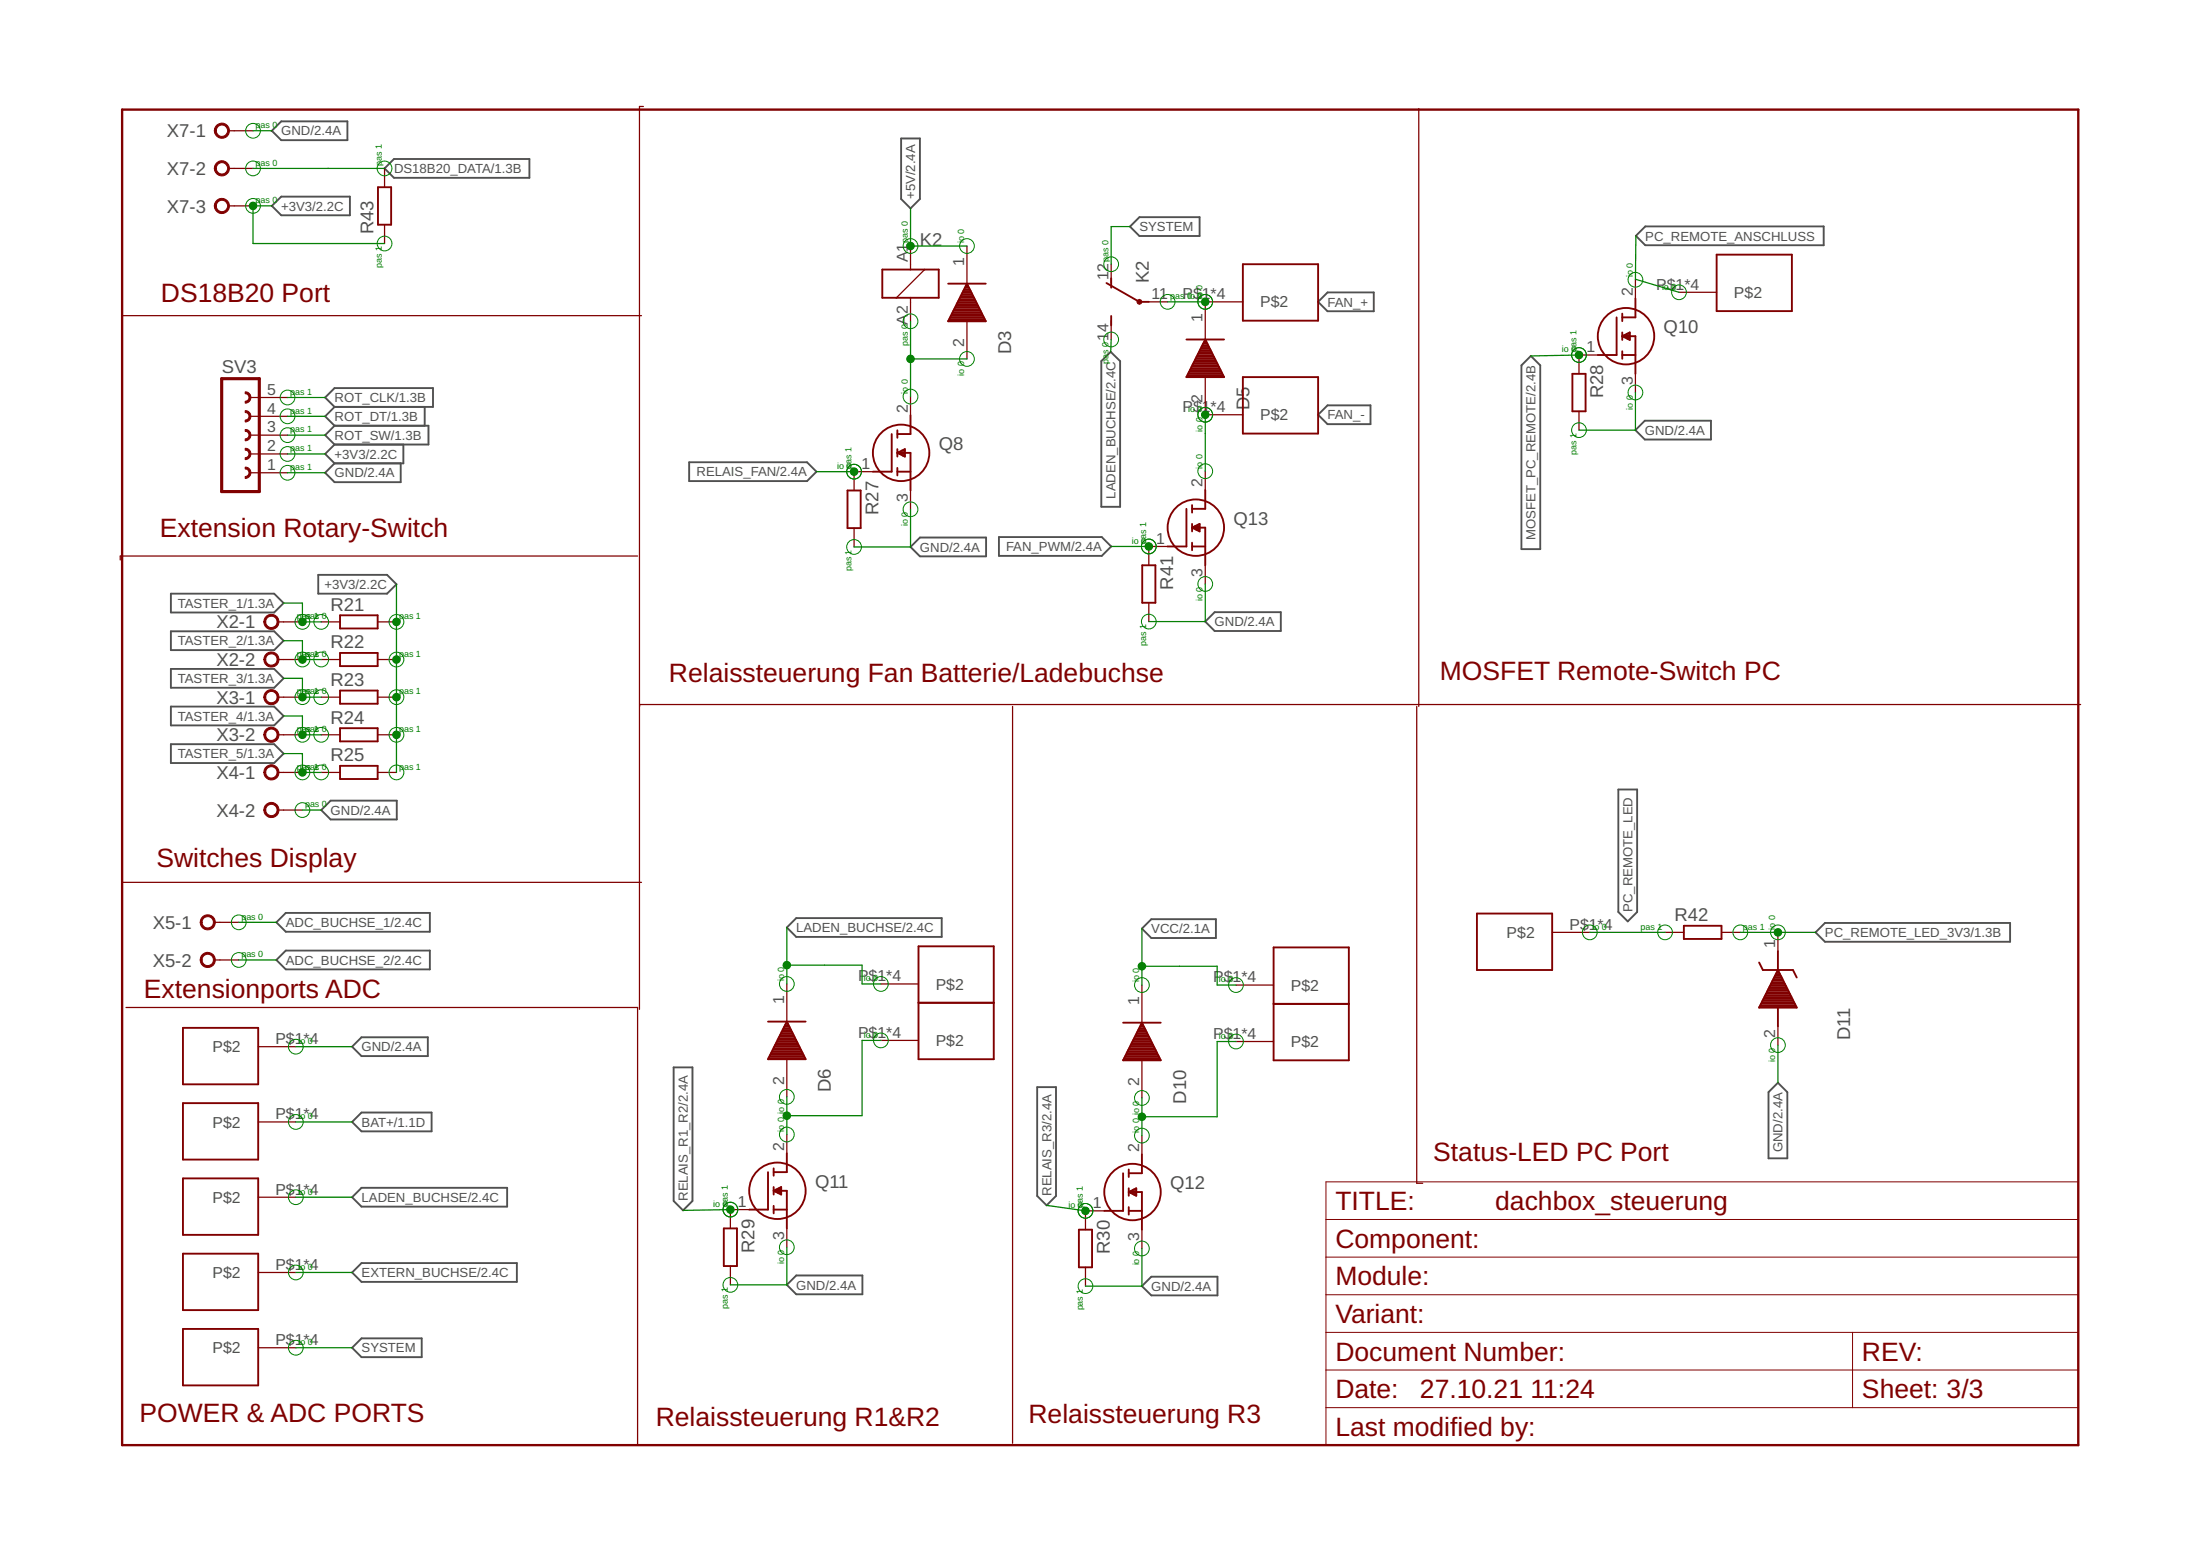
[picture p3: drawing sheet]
<svg xmlns="http://www.w3.org/2000/svg" width="297mm" height="210mm" viewBox="0 0 297 210" stroke-linecap="round" stroke-linejoin="round" font-family="sans-serif">
<g fill="none" stroke="#505050" stroke-width=".25">
<path d="M36.7 17.7l1.3-1.3h8.9v2.5h-8.9zM121.7 18.7h2.5v8.2l-1.3 1.2-1.2-1.2zM36.7 27.8l1.3-1.3h9.2v2.6h-9.2zM51.9 22.7l1.3-1.2h18.3v2.5h-18.3zM152.6 30.6l1.2-1.3h8.2v2.6h-8.2zM220.9 31.8l1.2-1.2h24.1v2.5h-24.1zM43.9 53.7l1.3-1.3h13.3v2.5h-13.3zM45.2 57.5h12.6v2.5h-12.6M45.2 57.5l-1.3 1.2 1.3 1.3M45.2 54.9l-1.3 1.3 1.3 1.3M57.3 54.9v2.6M148.7 48.7l1.3-1.2 1.2 1.2v19.7h-2.5z"/>
<path d="M178 40.7l1.2-1.2h6.3v2.5h-6.3zM178 56l1.2-1.3h5.8v2.6h-5.8zM206.7 48l1.3 1.3v24.8h-2.6v-24.8zM220.8 58.1l1.3-1.3h8.9v2.5h-8.9zM43 77.6h9.3l1.2 1.3-1.2 1.2h-9.3zM45.2 60l-1.3 1.3 1.3 1.2M45.2 62.5l-1.3 1.3 1.3 1.3h8.9v-2.6M54.5 60v2.5h-9.3M93 62.4h16l1.2 1.3-1.2 1.2h-16zM122.9 73.8l1.3-1.2h8.9v2.5h-8.9zM134.9 72.5h13.9l1.2 1.3-1.2 1.2h-13.9zM23.1 80.1h13.9l1.3 1.3-1.3 1.3h-13.9z"/>
<path d="M23.1 85.2h13.9l1.3 1.3-1.3 1.3h-13.9zM23.1 90.3h13.9l1.3 1.3-1.3 1.2h-13.9zM23.1 95.4h13.9l1.3 1.2-1.3 1.3h-13.9zM162.7 83.9l1.3-1.3h8.9v2.6h-8.9zM23.1 100.5h13.9l1.3 1.2-1.3 1.3h-13.9zM43.4 109.3l1.2-1.2h9v2.5h-9zM218.5 106.6h2.5v16.5l-1.2 1.3-1.3-1.3zM37.3 124.5l1.3-1.3h19.4v2.6h-19.4zM37.3 129.6l1.3-1.3h19.4v2.6h-19.4zM106.2 125.2l1.3-1.3h19.6v2.6h-19.6zM154.2 125.3l1.2-1.2h8.8v2.5h-8.8zM245.1 125.9l1.3-1.3h25v2.5h-25z"/>
<path d="M47.5 141.3l1.3-1.3h9v2.6h-9zM47.5 151.4l1.3-1.2h9.5v2.5h-9.5zM91 144.1h2.5v18l-1.3 1.3-1.2-1.3zM140 146.7h2.6v14.7l-1.3 1.3-1.3-1.3zM240.1 146.2l1.2 1.2v9h-2.5v-9zM47.5 161.6l1.3-1.3h19.7v2.6h-19.7zM47.5 171.8l1.3-1.3h21v2.5h-21zM106.2 173.4l1.3-1.2h8.9v2.5h-8.9zM154.2 173.6l1.2-1.3h9v2.6h-9zM47.5 181.9l1.3-1.2h8.1v2.5h-8.1z"/>
</g>
<g fill="none" stroke="#800000" stroke-width=".17">
<path d="M30.9 17.7h3.3M86.9 14.4h-.6v121.8M191.6 14.6v80.8M30.9 22.7h3.3M30.9 27.8h3.3M51.9 22.7v2.6M51.9 30.3v2.6M122.9 33.2v3.2M124.8 36.4l-3.8 3.8M130.6 33.2v5.1M150 35.7v2.5M220.8 37.8v2.5"/>
<path d="M226.7 39.5h5.1M16.5 42.6h70.1M33.7 58.7h5.1M33.7 56.2h5.1M33.7 53.7h5.1M122.9 40.2v3.2M122.9 53.5v2.5M130.6 43.4v5.1M150 43.3v2.5M155.1 40.7h2.5M162.7 50.9v5.1h5.1M167.8 40.7h-5.1v5.1"/>
<path d="M213.2 55.5v2.6M215.7 47.9h-2.5v2.6M220.8 50.5v2.5M33.7 63.8h5.1M33.7 61.3h5.1M86.1 75.1h-69.9v.5M115.3 71.3v2.5M117.9 63.7h-2.6v2.5M122.9 66.2v2.5M157.6 73.8h-2.5v2.5M162.7 63.6v2.5M162.7 76.3v2.5"/>
<path d="M37.5 83.9h3.3M37.5 89h3.3M37.5 94.1h3.3M37.5 99.2h3.3M43.4 83.9h2.5M43.4 89h2.5M43.4 94.1h2.5M43.4 99.2h2.5M51 83.9h2.5M51 89h2.5M51 94.1h2.5M51 99.2h2.5"/>
<path d="M86.4 95.1h194.5M136.7 95.4v99.4M155.1 81.4v2.5M191.3 95.4v64.3h.8M16.5 119.1h70.1M37.5 104.3h3.3M37.5 109.3h3.3M43.4 104.3h2.5M51 104.3h2.5M17 136h69.1v59.1M28.9 124.5h3.3M28.9 129.6h3.3"/>
<path d="M106.2 132.8v5.1M118.9 132.8h5.1M154.2 133v5M166.9 133h5.1M209.6 125.9h5.1M224.8 125.9h2.6M232.4 125.9h2.6M240.1 125.9v2.5M240.1 138.5v2.6M34.9 141.3h5M34.9 151.4h5M106.2 143v5.1"/>
<path d="M106.2 153.1v2.6M118.9 140.4h5.1M154.2 143.1v5.1M154.2 153.3v2.5M166.9 140.6h5.1M34.9 161.6h5M34.9 171.8h5M98.6 170.9v2.5M101.2 163.3h-2.6v2.5M106.2 165.8v2.6M146.6 171.1v2.5M149.1 163.4h-2.5v2.6"/>
<path d="M154.2 166v2.5M34.9 181.9h5"/>
</g>
<g fill="#800000" stroke="#800000" stroke-width=".14">
<path d="M36 83.1a1.03 1.03 0 0 1 1.6 .4 1.03 1.03 0 0 1-.7 1.4 1.03 1.03 0 0 1-1.3-1h.3a.77 .77 0 0 1 1.1-.6 .77 .77 0 0 1 .1 1.3 .77 .77 0 0 1-1.2-.4v-.3h-.3l.2-.5z" fill-rule="evenodd"/>
<path d="M36 88.2a1.03 1.03 0 0 1 1.6 .4 1.03 1.03 0 0 1-.7 1.4 1.03 1.03 0 0 1-1.3-1h.3a.77 .77 0 0 1 1.1-.6 .77 .77 0 0 1 .1 1.3 .77 .77 0 0 1-1.2-.4v-.3h-.3l.2-.5z" fill-rule="evenodd"/>
<path d="M36 93.3a1.03 1.03 0 0 1 1.6 .3 1.03 1.03 0 0 1-.7 1.5 1.03 1.03 0 0 1-1.3-1h.3a.77 .77 0 0 1 1.1-.6 .77 .77 0 0 1 .1 1.3 .77 .77 0 0 1-1.2-.5v-.2h-.3l.2-.6z" fill-rule="evenodd"/>
<path d="M35.8 98.6a1.02 1.02 0 0 1 1.7-.1 1.02 1.02 0 0 1-.5 1.6 1.02 1.02 0 0 1-1.4-.9h.3a.77 .77 0 0 1 1.1-.7 .77 .77 0 0 1 .1 1.3 .77 .77 0 0 1-1.2-.4v-.2h-.3z" fill-rule="evenodd"/>
<path d="M35.8 103.7a1.02 1.02 0 0 1 1.7-.1 1.02 1.02 0 0 1-.5 1.6 1.02 1.02 0 0 1-1.4-.9h.3a.77 .77 0 0 1 1.1-.7 .77 .77 0 0 1 .1 1.3 .77 .77 0 0 1-1.2-.4v-.2h-.3z" fill-rule="evenodd"/>
<path d="M35.8 108.8a1.02 1.02 0 0 1 1.7-.1 1.02 1.02 0 0 1-.5 1.6 1.02 1.02 0 0 1-1.4-1h.3a.77 .77 0 0 1 1.1-.6 .77 .77 0 0 1 .1 1.3 .77 .77 0 0 1-1.2-.4v-.3h-.3z" fill-rule="evenodd"/>
<path d="M27.4 123.7a1.03 1.03 0 0 1 1.6 .3 1.03 1.03 0 0 1-.7 1.5 1.03 1.03 0 0 1-1.3-1h.3a.77 .77 0 0 1 1.1-.6 .77 .77 0 0 1 .1 1.3 .77 .77 0 0 1-1.2-.5v-.2h-.3l.2-.6z" fill-rule="evenodd"/>
<path d="M27.2 129a1.02 1.02 0 0 1 1.7-.1 1.02 1.02 0 0 1-.5 1.6 1.02 1.02 0 0 1-1.4-.9h.3a.77 .77 0 0 1 1.1-.7 .77 .77 0 0 1 .1 1.3 .77 .77 0 0 1-1.2-.4v-.2h-.3z" fill-rule="evenodd"/>
<path d="M29.3 16.8a1.03 1.03 0 0 1 1.6 .4 1.03 1.03 0 0 1-.7 1.4 1.03 1.03 0 0 1-1.3-.9h.3a.78 .78 0 0 1 1-.8 .78 .78 0 0 1 .3 1.3 .78 .78 0 0 1-1.3-.3v-.2h-.3l.1-.4z" fill-rule="evenodd"/>
<path d="M29.3 21.9a1.03 1.03 0 0 1 1.6 .4 1.03 1.03 0 0 1-.7 1.4 1.03 1.03 0 0 1-1.3-1h.3a.78 .78 0 0 1 1-.7 .78 .78 0 0 1 .3 1.2 .78 .78 0 0 1-1.3-.3v-.2h-.3l.1-.3z" fill-rule="evenodd"/>
<path d="M29.3 27a1.03 1.03 0 0 1 1.6 .4 1.03 1.03 0 0 1-.7 1.4 1.03 1.03 0 0 1-1.3-1h.3a.78 .78 0 0 1 1.1-.7 .78 .78 0 0 1 .2 1.2 .78 .78 0 0 1-1.3-.3v-.2h-.3l.1-.3z" fill-rule="evenodd"/>
<path d="M33.1 58a.76 .76 0 0 1 .8 .7 .76 .76 0 0 1-.8 .8v-.3a.51 .51 0 0 0 .5-.5 .51 .51 0 0 0-.5-.5z" fill-rule="evenodd"/>
<path d="M33.1 60.5a.76 .76 0 0 1 .8 .8 .76 .76 0 0 1-.8 .7v-.2a.51 .51 0 0 0 .5-.5 .51 .51 0 0 0-.5-.5z" fill-rule="evenodd"/>
<path d="M33.1 63.1a.76 .76 0 0 1 .8 .7 .76 .76 0 0 1-.8 .8v-.3a.51 .51 0 0 0 .5-.5 .51 .51 0 0 0-.5-.5z" fill-rule="evenodd"/>
<path d="M33.1 52.9a.76 .76 0 0 1 .8 .8 .76 .76 0 0 1-.8 .7v-.2a.51 .51 0 0 0 .5-.5 .51 .51 0 0 0-.5-.6z" fill-rule="evenodd"/>
<path d="M33.1 55.4a.76 .76 0 0 1 .8 .8 .76 .76 0 0 1-.8 .8v-.3a.51 .51 0 0 0 .5-.5 .51 .51 0 0 0-.5-.5z" fill-rule="evenodd"/>
<circle cx="153.8" cy="40.7" r=".33"/>
</g>
<g fill="none" stroke="#800000" stroke-width=".25">
<path d="M51 25.3h1.8v5h-1.8zM119.1 36.4h7.6v3.8h-7.6zM128 38.3h5.1M129.7 40h1.7M129.8 39.7h1.5M129.9 39.5h1.3M130 39.3h1.1M130.2 39.1h.7M130.3 38.8h.5M130.4 38.6h.3M130.5 38.4h.1M130.6 38.3l2.5 5.1h-5.1z"/>
<path d="M149.4 38.2l4.4 2.5h1.3M150 37.6v1.2M167.8 35.7h10.2v7.6h-10.2zM231.8 34.4h10.1v7.6h-10.1zM120.4 58.6v5.1h-2.5M121.2 58.1v1M122.9 56v2.6h-1.7M128.1 43.3h5M128.2 43.1h4.7M128.3 42.8h4.5M128.4 42.6h4.3M128.5 42.4h4.1"/>
<path d="M128.6 42.2h3.9M128.7 42h3.7M128.8 41.7h3.5M128.9 41.5h3.3M129.1 41.3h3M129.2 41.1h2.8M129.3 40.9h2.5M129.4 40.6h2.3M129.5 40.4h2.1M129.6 40.2h1.9M150 42.7v1.2M160.2 45.8h5.1"/>
<path d="M160.2 50.8h5M160.3 50.6h4.8M160.4 50.4h4.6M160.5 50.2h4.4M160.7 50h4.1M160.8 49.7h3.9M160.9 49.5h3.7M161 49.3h3.5M161.1 49.1h3.3M161.2 48.9h3M161.3 48.6h2.8M161.4 48.4h2.6"/>
<path d="M161.5 48.2h2.4M161.7 48h2.1M161.8 47.7h1.9M161.9 47.5h1.7M162 47.3h1.5M162.1 47.1h1.2M162.2 46.8h1M162.3 46.6h.8M162.4 46.4h.6M162.6 46.2h.3M162.7 46h.1M162.7 45.8l2.6 5.1h-5.1z"/>
<path d="M167.8 50.9h10.2v7.6h-10.2zM212.3 50.5h1.8v5h-1.8zM218.3 42.8v5.1h-2.6M219 45.4h1.8v5.1M219 47.9h1.8M219 42.3v1M219 44.9v1M219 47.4v1M219 45.4l1-.5v1zM219.2 45.3h.8M219.3 45.5h.7M219.6 45.1h.4"/>
<path d="M219.8 45.7h.2M220.8 40.3v2.5h-1.8M114.4 66.2h1.8v5.1h-1.8zM121.2 61.1h1.7v5.1M121.2 63.7h1.7M121.2 60.6v1M121.2 63.2v1M121.2 61.1l1-.5v1zM121.3 61.1h.9M121.5 61.3h.7M121.8 60.8h.4M121.9 61.5h.3"/>
<path d="M154.2 76.3h1.8v5.1h-1.8zM160.2 68.7v5.1h-2.6M161 71.2h1.7v5.1M161 73.8h1.7M161 68.2v1M161 70.7v1M161 73.3v1M161 71.2l1-.5v1zM161.1 71.3h.9M161.3 71.1h.7M161.5 71.5h.5M161.7 70.8h.3"/>
<path d="M162.7 66.1v2.6h-1.7M45.9 83.1h5.1v1.7h-5.1zM45.9 88.1h5.1v1.8h-5.1zM45.9 93.2h5.1v1.8h-5.1zM45.9 98.3h5.1v1.8h-5.1zM45.9 103.4h5.1v1.8h-5.1zM24.7 138.7h10.2v7.7h-10.2zM103.7 137.9h5.1M105.2 139.9h2.1M105.3 139.7h1.8M105.4 139.5h1.6M105.5 139.3h1.4"/>
<path d="M105.7 139h1.1M105.8 138.8h.9M105.9 138.6h.7M106 138.4h.5M106.1 138.2h.3M106.2 137.9h.1M106.2 137.9l2.6 5.1h-5.1zM124 135.4h10.2M124 127.7h10.2v15.3h-10.2zM151.6 138h5.1M153.2 139.9h1.9M153.4 139.7h1.6"/>
<path d="M153.5 139.5h1.4M153.6 139.3h1.2M153.7 139h1M153.8 138.8h.8M153.9 138.6h.6M154 138.4h.3M154.1 138.2h.1M154.2 138l2.5 5.1h-5.1zM172 135.5h10.1M172 127.9h10.1v15.2h-10.1zM199.4 123.3h10.2v7.6h-10.2zM227.4 125h5v1.7h-5z"/>
<path d="M237.5 129.9l.5 1h4.1l.5 1.1M237.5 135.9h5M237.7 135.7h4.7M237.8 135.5h4.5M237.9 135.3h4.3M238 135h4.1M238.1 134.8h3.9M238.2 134.6h3.7M238.3 134.4h3.5M238.4 134.2h3.3M238.5 133.9h3.1M238.7 133.7h2.7"/>
<path d="M238.8 133.5h2.5M238.9 133.3h2.3M239 133.1h2.1M239.1 132.8h1.9M239.2 132.6h1.7M239.3 132.4h1.5M239.4 132.2h1.3M239.5 131.9h1.1M239.6 131.7h.8M239.8 131.5h.5M239.9 131.3h.3M240 131h.1"/>
<path d="M240.1 128.4v2.5M240.1 136v2.5M240.1 130.9l2.5 5.1h-5.1zM24.7 148.9h10.2v7.6h-10.2zM24.7 159.1h10.2v7.6h-10.2zM103.7 158.2v5.1h-2.5M103.8 142.8h4.9M103.9 142.6h4.7M104 142.4h4.5M104.1 142.2h4.3M104.2 141.9h4M104.3 141.7h3.8"/>
<path d="M104.4 141.5h3.6M104.5 157.7v1M104.5 141.3h3.4M104.6 141.1h3.2M104.8 140.8h2.9M104.9 140.6h2.7M105 140.4h2.5M105.1 140.2h2.3M106.2 155.7v2.5h-1.7M151.6 158.4v5h-2.5M151.7 143h5M151.8 142.8h4.8"/>
<path d="M151.9 142.6h4.6M152 142.4h4.3M152.1 142.2h4.1M152.2 141.9h3.9M152.3 141.7h3.7M152.4 157.9v1M152.5 141.5h3.4M152.6 141.3h3.2M152.7 141.1h3M152.8 140.8h2.8M152.9 140.6h2.5M153 140.4h2.3"/>
<path d="M153.1 140.2h2.1M154.2 155.8v2.6h-1.8M24.7 169.2h10.2v7.6h-10.2zM24.7 179.4h10.2v7.6h-10.2zM97.7 165.8h1.8v5.1h-1.8zM104.5 160.7h1.7v5.1M104.5 163.3h1.7M104.5 160.2v1M104.5 162.8v1M104.5 160.7l1-.5v1zM104.6 160.8h.9M104.8 160.6h.7"/>
<path d="M105.1 161h.4M105.2 160.4h.3M145.7 166h1.7v5.1h-1.7zM152.4 160.9h1.8v5.1M152.4 163.4h1.8M152.4 160.4v1M152.4 162.9v1.1M152.4 160.9l1-.5v1zM152.5 160.8h.9M152.7 161h.7M153 160.6h.4M153.1 161.3h.3"/>
<circle cx="219.5" cy="45.4" r="3.8"/>
<circle cx="121.7" cy="61.1" r="3.8"/>
<circle cx="161.5" cy="71.2" r="3.8"/>
<circle cx="105" cy="160.7" r="3.8"/>
<circle cx="152.9" cy="160.9" r="3.8"/>
</g>
<path d="M29.9 51.1h5.1v15.3h-5.1z" fill="none" stroke="#800000" stroke-width=".42"/>
<path d="M16.5 14.8h264.1v180.3h-264.1z" fill="none" stroke="#800000" stroke-width=".32"/>
<path d="M179 159.5h101.6v35.6h-101.6zM179 174.8h101.6M179 179.9h101.6M179 169.7h101.6M179 164.6h101.6M250.1 179.9v10.1M179 184.9h101.6M179 190h101.6" fill="none" stroke="#800000" stroke-width=".14"/>
<g fill="none" stroke="#008000" stroke-width=".14">
<circle cx="34.2" cy="17.7" r=".99"/>
<circle cx="34.2" cy="27.8" r=".99"/>
<circle cx="34.2" cy="22.7" r=".99"/>
<circle cx="51.9" cy="22.7" r=".99"/>
<circle cx="51.9" cy="32.9" r=".99"/>
<circle cx="122.9" cy="33.2" r=".99"/>
<circle cx="130.6" cy="33.2" r=".99"/>
<circle cx="150" cy="35.7" r=".99"/>
<circle cx="220.8" cy="37.8" r=".99"/>
<circle cx="226.7" cy="39.5" r=".99"/>
<circle cx="38.8" cy="53.7" r=".99"/>
<circle cx="38.8" cy="58.7" r=".99"/>
<circle cx="38.8" cy="56.2" r=".99"/>
<circle cx="122.9" cy="43.4" r=".99"/>
<circle cx="122.9" cy="53.5" r=".99"/>
<circle cx="130.6" cy="48.5" r=".99"/>
<circle cx="150" cy="45.8" r=".99"/>
<circle cx="157.6" cy="40.7" r=".99"/>
<circle cx="162.7" cy="40.7" r=".99"/>
<circle cx="162.7" cy="56" r=".99"/>
<circle cx="213.2" cy="47.9" r=".99"/>
<circle cx="213.2" cy="58.1" r=".99"/>
<circle cx="220.8" cy="53" r=".99"/>
<circle cx="38.8" cy="63.8" r=".99"/>
<circle cx="38.8" cy="61.3" r=".99"/>
<circle cx="115.3" cy="73.8" r=".99"/>
<circle cx="115.3" cy="63.7" r=".99"/>
<circle cx="122.9" cy="68.7" r=".99"/>
<circle cx="155.1" cy="73.8" r=".99"/>
<circle cx="162.7" cy="63.6" r=".99"/>
<circle cx="162.7" cy="78.8" r=".99"/>
<circle cx="40.8" cy="89" r=".99"/>
<circle cx="40.8" cy="99.2" r=".99"/>
<circle cx="40.8" cy="94.1" r=".99"/>
<circle cx="40.8" cy="83.9" r=".99"/>
<circle cx="43.4" cy="89" r=".99"/>
<circle cx="43.4" cy="99.2" r=".99"/>
<circle cx="43.4" cy="94.1" r=".99"/>
<circle cx="43.4" cy="83.9" r=".99"/>
<circle cx="53.5" cy="89" r=".99"/>
<circle cx="53.5" cy="99.2" r=".99"/>
<circle cx="53.5" cy="94.1" r=".99"/>
<circle cx="53.5" cy="83.9" r=".99"/>
<circle cx="155.1" cy="83.9" r=".99"/>
<circle cx="40.8" cy="109.3" r=".99"/>
<circle cx="40.8" cy="104.3" r=".99"/>
<circle cx="43.4" cy="104.3" r=".99"/>
<circle cx="53.5" cy="104.3" r=".99"/>
<circle cx="32.2" cy="129.6" r=".99"/>
<circle cx="32.2" cy="124.5" r=".99"/>
<circle cx="106.2" cy="132.8" r=".99"/>
<circle cx="118.9" cy="132.8" r=".99"/>
<circle cx="154.2" cy="133" r=".99"/>
<circle cx="166.9" cy="133" r=".99"/>
<circle cx="214.7" cy="125.9" r=".99"/>
<circle cx="224.8" cy="125.9" r=".99"/>
<circle cx="235" cy="125.9" r=".99"/>
<circle cx="240.1" cy="125.9" r=".99"/>
<circle cx="39.9" cy="151.4" r=".99"/>
<circle cx="39.9" cy="141.3" r=".99"/>
<circle cx="106.2" cy="153.1" r=".99"/>
<circle cx="106.2" cy="148.1" r=".99"/>
<circle cx="118.9" cy="140.4" r=".99"/>
<circle cx="154.2" cy="153.3" r=".99"/>
<circle cx="154.2" cy="148.2" r=".99"/>
<circle cx="166.9" cy="140.6" r=".99"/>
<circle cx="240.1" cy="141.1" r=".99"/>
<circle cx="39.9" cy="161.6" r=".99"/>
<circle cx="39.9" cy="171.8" r=".99"/>
<circle cx="98.6" cy="163.3" r=".99"/>
<circle cx="98.6" cy="173.4" r=".99"/>
<circle cx="106.2" cy="168.4" r=".99"/>
<circle cx="146.6" cy="163.4" r=".99"/>
<circle cx="146.6" cy="173.6" r=".99"/>
<circle cx="154.2" cy="168.5" r=".99"/>
<circle cx="39.9" cy="181.9" r=".99"/>
</g>
<g fill="none" stroke="#008000" stroke-width=".17">
<path d="M34.2 17.7h2.5M34.2 22.7h17.7M36.7 27.8h-2.5v5.1h17.7M122.9 28.1v5.1h7.7M152.6 30.6h-2.6v5.1M220.8 37.7l5.9 1.8M220.9 31.8l-.1 6M38.8 58.7h5.1M38.8 56.2h5.1M38.8 53.7h5.1M122.9 43.4v10.1M122.9 48.5h7.7"/>
<path d="M150 45.8v1.7M157.6 40.7h5.1M162.7 56v7.6M213.2 47.9l-6.5 .1M220.8 53v5.1h-7.6M38.8 61.3h5.1M38.8 63.8h5.1M53.5 78.9v25.4M110.2 63.7h5.1M122.9 68.7v5.1h-7.6M150 73.8h5.1M162.7 78.8v5.1h-7.6"/>
<path d="M38.3 81.4h2.5v2.5h2.6M38.3 86.5h2.5v2.5h2.6M38.3 91.6h2.5v2.5h2.6M38.3 96.6h2.5v2.6h2.6M38.3 101.7h2.5v2.6h2.6M40.8 109.3h2.6M32.2 124.5h5.1M32.2 129.6h5.1M106.2 125.2v7.6M106.2 130.3h10.2v2.5h2.5M154.2 125.3v7.7M154.2 130.4h10.1v2.6h2.6"/>
<path d="M214.7 125.9h10.1M235 125.9h10.1M39.9 141.3h7.6M39.9 151.4h7.6M106.2 148.1v5M118.9 140.4h-2.5v10.2h-10.2M154.2 148.2v5.1M166.9 140.6h-2.6v10.1h-10.1M240.1 141.1v5.1M39.9 161.6h7.6M39.9 171.8h7.6M98.6 163.3l-6.4 .1"/>
<path d="M106.2 168.4v5h-7.6M141.3 162.7l5.3 .7M154.2 168.5v5.1h-7.6M39.9 181.9h7.6"/>
</g>
<g fill="#008000" stroke="#008000" stroke-width=".14">
<circle cx="53.5" cy="99.2" r=".51"/>
<circle cx="53.5" cy="94.1" r=".51"/>
<circle cx="53.5" cy="89" r=".51"/>
<circle cx="53.5" cy="83.9" r=".51"/>
<circle cx="34.2" cy="27.8" r=".51"/>
<circle cx="40.8" cy="83.9" r=".51"/>
<circle cx="40.8" cy="89" r=".51"/>
<circle cx="40.8" cy="94.1" r=".51"/>
<circle cx="40.8" cy="99.2" r=".51"/>
<circle cx="40.8" cy="104.3" r=".51"/>
<circle cx="122.9" cy="33.2" r=".51"/>
<circle cx="115.3" cy="63.7" r=".51"/>
<circle cx="122.9" cy="48.5" r=".51"/>
<circle cx="213.2" cy="47.9" r=".51"/>
<circle cx="106.2" cy="130.3" r=".51"/>
<circle cx="106.2" cy="150.6" r=".51"/>
<circle cx="154.2" cy="150.7" r=".51"/>
<circle cx="146.6" cy="163.4" r=".51"/>
<circle cx="162.7" cy="40.7" r=".51"/>
<circle cx="162.7" cy="56" r=".51"/>
<circle cx="155.1" cy="73.8" r=".51"/>
<circle cx="98.6" cy="163.3" r=".51"/>
<circle cx="240.1" cy="125.9" r=".51"/>
<circle cx="154.2" cy="130.4" r=".51"/>
</g>
<g font-size="3.6" fill="#800000">
<text x="21.7" y="40.7">DS18B20 Port</text>
<text x="21.6" y="72.5">Extension Rotary-Switch</text>
<text x="90.3" y="92.1">Relaissteuerung Fan Batterie/Ladebuchse</text>
<text x="194.4" y="91.8">MOSFET Remote-Switch PC</text>
<text x="21.1" y="117">Switches Display</text>
<text x="19.4" y="134.7">Extensionports ADC</text>
<text x="193.5" y="156.7">Status-LED PC Port</text>
<text x="180.3" y="163.3">TITLE:</text>
<text x="201.9" y="163.3">dachbox_steuerung</text>
<text x="180.3" y="168.4">Component:</text>
<text x="180.3" y="173.5">Module:</text>
<text x="180.3" y="178.6">Variant:</text>
<text x="180.3" y="183.7">Document Number:</text>
<text x="251.4" y="183.7">REV:</text>
<text x="18.8" y="191.9">POWER &amp; ADC PORTS</text>
<text x="180.3" y="188.7">Date:</text>
<text x="191.7" y="188.7">27.10.21</text>
<text x="206.6" y="188.7">11:24</text>
<text x="251.4" y="188.7">Sheet: 3/3</text>
<text x="88.5" y="192.5">Relaissteuerung R1&amp;R2</text>
<text x="138.9" y="192">Relaissteuerung R3</text>
<text x="180.3" y="193.8">Last modified by:</text>
</g>
<g font-size="2.5" fill="#505050">
<text x="22.5" y="18.5">X7-1</text>
<text x="22.5" y="23.6">X7-2</text>
<text x="22.5" y="28.7">X7-3</text>
<text x="50.4" y="31.6" transform="rotate(-90 50.4 31.6)">R43</text>
<text x="124.2" y="33.2">K2</text>
<text x="155.1" y="38.2" transform="rotate(-90 155.1 38.2)">K2</text>
<text x="136.5" y="47.8" transform="rotate(-90 136.5 47.8)">D3</text>
<text x="224.6" y="45">Q10</text>
<text x="29.9" y="50.4">SV3</text>
<text x="216.5" y="53.8" transform="rotate(-90 216.5 53.8)">R28</text>
<text x="168.7" y="55.4" transform="rotate(-90 168.7 55.4)">D5</text>
<text x="126.7" y="60.8">Q8</text>
<text x="118.6" y="69.5" transform="rotate(-90 118.6 69.5)">R27</text>
<text x="166.5" y="70.8">Q13</text>
<text x="44.6" y="82.4">R21</text>
<text x="158.4" y="79.6" transform="rotate(-90 158.4 79.6)">R41</text>
<text x="29.2" y="84.8">X2-1</text>
<text x="29.2" y="89.9">X2-2</text>
<text x="44.6" y="87.5">R22</text>
<text x="29.2" y="95">X3-1</text>
<text x="44.6" y="92.6">R23</text>
<text x="29.2" y="100.1">X3-2</text>
<text x="44.6" y="97.7">R24</text>
<text x="29.2" y="105.1">X4-1</text>
<text x="44.6" y="102.8">R25</text>
<text x="29.2" y="110.2">X4-2</text>
<text x="20.6" y="125.4">X5-1</text>
<text x="226.1" y="124.4">R42</text>
<text x="20.6" y="130.5">X5-2</text>
<text x="249.8" y="140.4" transform="rotate(-90 249.8 140.4)">D11</text>
<text x="112.2" y="147.4" transform="rotate(-90 112.2 147.4)">D6</text>
<text x="160.1" y="149" transform="rotate(-90 160.1 149)">D10</text>
<text x="110" y="160.4">Q11</text>
<text x="158" y="160.5">Q12</text>
<text x="101.9" y="169.1" transform="rotate(-90 101.9 169.1)">R29</text>
<text x="149.8" y="169.3" transform="rotate(-90 149.8 169.3)">R30</text>
</g>
<g font-size="2.1" fill="#505050">
<text x="122.6" y="35.4" transform="rotate(-90 122.6 35.4)">A1</text>
<text x="130.2" y="35.9" transform="rotate(-90 130.2 35.9)">1</text>
<text x="149.7" y="37.9" transform="rotate(-90 149.7 37.9)">12</text>
<text x="155.5" y="40.4">11</text>
<text x="159.7" y="40.4">P$1*4</text>
<text x="170.1" y="41.5">P$2</text>
<text x="220.5" y="39.9" transform="rotate(-90 220.5 39.9)">2</text>
<text x="223.6" y="39.1">P$1*4</text>
<text x="234.1" y="40.2">P$2</text>
<text x="122.6" y="43.8" transform="rotate(-90 122.6 43.8)">A2</text>
<text x="130.2" y="46.9" transform="rotate(-90 130.2 46.9)">2</text>
<text x="149.7" y="46" transform="rotate(-90 149.7 46)">14</text>
<text x="162.4" y="43.5" transform="rotate(-90 162.4 43.5)">1</text>
<text x="214.2" y="47.6">1</text>
<text x="36.1" y="53.3">5</text>
<text x="220.5" y="52" transform="rotate(-90 220.5 52)">3</text>
<text x="36.1" y="58.4">3</text>
<text x="36.1" y="55.8">4</text>
<text x="122.6" y="55.7" transform="rotate(-90 122.6 55.7)">2</text>
<text x="159.7" y="55.6">P$1*4</text>
<text x="162.4" y="54.4" transform="rotate(-90 162.4 54.4)">2</text>
<text x="170.1" y="56.7">P$2</text>
<text x="36.1" y="63.5">1</text>
<text x="36.1" y="60.9">2</text>
<text x="116.3" y="63.3">1</text>
<text x="162.4" y="65.8" transform="rotate(-90 162.4 65.8)">2</text>
<text x="122.6" y="67.8" transform="rotate(-90 122.6 67.8)">3</text>
<text x="156.1" y="73.4">1</text>
<text x="162.4" y="77.8" transform="rotate(-90 162.4 77.8)">3</text>
<text x="211.9" y="125.5">P$1*4</text>
<text x="203.4" y="126.6">P$2</text>
<text x="239.7" y="128" transform="rotate(-90 239.7 128)">1</text>
<text x="105.9" y="135.6" transform="rotate(-90 105.9 135.6)">1</text>
<text x="115.9" y="132.5">P$1*4</text>
<text x="126.3" y="133.6">P$2</text>
<text x="153.8" y="135.7" transform="rotate(-90 153.8 135.7)">1</text>
<text x="163.8" y="132.6">P$1*4</text>
<text x="174.3" y="133.7">P$2</text>
<text x="28.7" y="142.1">P$2</text>
<text x="37.2" y="140.9">P$1*4</text>
<text x="115.9" y="140.1">P$1*4</text>
<text x="126.3" y="141.2">P$2</text>
<text x="163.8" y="140.2">P$1*4</text>
<text x="174.3" y="141.3">P$2</text>
<text x="239.7" y="140.1" transform="rotate(-90 239.7 140.1)">2</text>
<text x="105.9" y="146.5" transform="rotate(-90 105.9 146.5)">2</text>
<text x="153.8" y="146.6" transform="rotate(-90 153.8 146.6)">2</text>
<text x="28.7" y="152.2">P$2</text>
<text x="37.2" y="151.1">P$1*4</text>
<text x="105.9" y="155.3" transform="rotate(-90 105.9 155.3)">2</text>
<text x="153.8" y="155.5" transform="rotate(-90 153.8 155.5)">2</text>
<text x="37.2" y="161.3">P$1*4</text>
<text x="28.7" y="162.4">P$2</text>
<text x="99.6" y="162.9">1</text>
<text x="105.9" y="167.4" transform="rotate(-90 105.9 167.4)">3</text>
<text x="147.6" y="163.1">1</text>
<text x="153.8" y="167.5" transform="rotate(-90 153.8 167.5)">3</text>
<text x="28.7" y="172.5">P$2</text>
<text x="37.2" y="171.4">P$1*4</text>
<text x="28.7" y="182.7">P$2</text>
<text x="37.2" y="181.6">P$1*4</text>
</g>
<g font-size="1.8" fill="#505050">
<text x="38" y="18.3">GND/2.4A</text>
<text x="53.2" y="23.4">DS18B20_DATA/1.3B</text>
<text x="38" y="28.4">+3V3/2.2C</text>
<text x="123.6" y="26.9" transform="rotate(-90 123.6 26.9)">+5V/2.4A</text>
<text x="153.8" y="31.2">SYSTEM</text>
<text x="222.1" y="32.5">PC_REMOTE_ANSCHLUSS</text>
<text x="179.2" y="41.4">FAN_+</text>
<text x="45.2" y="59.4">ROT_SW/1.3B</text>
<text x="45.2" y="56.8">ROT_DT/1.3B</text>
<text x="45.2" y="54.3">ROT_CLK/1.3B</text>
<text x="179.2" y="56.6">FAN_-</text>
<text x="222.1" y="58.7">GND/2.4A</text>
<text x="45.2" y="61.9">+3V3/2.2C</text>
<text x="45.2" y="64.4">GND/2.4A</text>
<text x="94" y="64.3">RELAIS_FAN/2.4A</text>
<text x="150.6" y="67.3" transform="rotate(-90 150.6 67.3)">LADEN_BUCHSE/2.4C</text>
<text x="124.2" y="74.5">GND/2.4A</text>
<text x="135.8" y="74.4">FAN_PWM/2.4A</text>
<text x="207.3" y="72.9" transform="rotate(-90 207.3 72.9)">MOSFET_PC_REMOTE/2.4B</text>
<text x="24" y="82">TASTER_1/1.3A</text>
<text x="43.8" y="79.5">+3V3/2.2C</text>
<text x="24" y="87.1">TASTER_2/1.3A</text>
<text x="164" y="84.5">GND/2.4A</text>
<text x="24" y="92.2">TASTER_3/1.3A</text>
<text x="24" y="97.3">TASTER_4/1.3A</text>
<text x="24" y="102.4">TASTER_5/1.3A</text>
<text x="44.6" y="110">GND/2.4A</text>
<text x="38.6" y="125.1">ADC_BUCHSE_1/2.4C</text>
<text x="107.5" y="125.8">LADEN_BUCHSE/2.4C</text>
<text x="155.4" y="126">VCC/2.1A</text>
<text x="220.4" y="123.1" transform="rotate(-90 220.4 123.1)">PC_REMOTE_LED</text>
<text x="38.6" y="130.2">ADC_BUCHSE_2/2.4C</text>
<text x="246.4" y="126.5">PC_REMOTE_LED_3V3/1.3B</text>
<text x="48.8" y="141.9">GND/2.4A</text>
<text x="48.8" y="152.1">BAT+/1.1D</text>
<text x="240.7" y="155.5" transform="rotate(-90 240.7 155.5)">GND/2.4A</text>
<text x="142" y="161.4" transform="rotate(-90 142 161.4)">RELAIS_R3/2.4A</text>
<text x="48.8" y="162.2">LADEN_BUCHSE/2.4C</text>
<text x="92.9" y="162.1" transform="rotate(-90 92.9 162.1)">RELAIS_R1_R2/2.4A</text>
<text x="48.8" y="172.4">EXTERN_BUCHSE/2.4C</text>
<text x="107.5" y="174.1">GND/2.4A</text>
<text x="155.4" y="174.2">GND/2.4A</text>
<text x="48.8" y="182.6">SYSTEM</text>
</g>
<g font-size="1.2" fill="#008000">
<text x="34.5" y="17.3">pas 0</text>
<text x="34.5" y="22.4">pas 0</text>
<text x="51.6" y="22.4" transform="rotate(-90 51.6 22.4)">pas 1</text>
<text x="34.5" y="27.4">pas 0</text>
<text x="122.6" y="32.9" transform="rotate(-90 122.6 32.9)">pas 0</text>
<text x="130.2" y="32.9" transform="rotate(-90 130.2 32.9)">io 0</text>
<text x="149.7" y="35.3" transform="rotate(-90 149.7 35.3)">pas 0</text>
<text x="51.6" y="36.2" transform="rotate(-90 51.6 36.2)">pas 1</text>
<text x="158" y="40.4">pas 0io 0</text>
<text x="162.4" y="40.4" transform="rotate(-90 162.4 40.4)">io 0</text>
<text x="220.5" y="37.4" transform="rotate(-90 220.5 37.4)">io 0</text>
<text x="224.4" y="39.1">io 0</text>
<text x="122.6" y="46.7" transform="rotate(-90 122.6 46.7)">pas 0</text>
<text x="210.9" y="47.6">io 0</text>
<text x="212.8" y="47.6" transform="rotate(-90 212.8 47.6)">pas 1</text>
<text x="39.2" y="53.3">pas 1</text>
<text x="122.6" y="53.2" transform="rotate(-90 122.6 53.2)">io 0</text>
<text x="130.2" y="50.7" transform="rotate(-90 130.2 50.7)">io 0</text>
<text x="149.7" y="49.1" transform="rotate(-90 149.7 49.1)">pas 0</text>
<text x="39.2" y="58.4">pas 1</text>
<text x="39.2" y="55.8">pas 1</text>
<text x="160.4" y="55.6">io 0</text>
<text x="162.4" y="58.3" transform="rotate(-90 162.4 58.3)">io 0</text>
<text x="220.5" y="55.3" transform="rotate(-90 220.5 55.3)">io 0</text>
<text x="39.2" y="63.5">pas 1</text>
<text x="39.2" y="60.9">pas 1</text>
<text x="113" y="63.3">io 0</text>
<text x="115" y="63.3" transform="rotate(-90 115 63.3)">pas 1</text>
<text x="162.4" y="63.2" transform="rotate(-90 162.4 63.2)">io 0</text>
<text x="212.8" y="61.4" transform="rotate(-90 212.8 61.4)">pas 1</text>
<text x="122.6" y="71.1" transform="rotate(-90 122.6 71.1)">io 0</text>
<text x="115" y="77.1" transform="rotate(-90 115 77.1)">pas 1</text>
<text x="152.8" y="73.4">io 0</text>
<text x="154.8" y="73.4" transform="rotate(-90 154.8 73.4)">pas 1</text>
<text x="40.1" y="83.6">papsa1s 0</text>
<text x="53.9" y="83.6">pas 1</text>
<text x="162.4" y="81.1" transform="rotate(-90 162.4 81.1)">io 0</text>
<text x="40.1" y="88.7">papsa1s 0</text>
<text x="53.9" y="88.7">pas 1</text>
<text x="154.8" y="87.2" transform="rotate(-90 154.8 87.2)">pas 1</text>
<text x="40.1" y="93.7">papsa1s 0</text>
<text x="53.9" y="93.7">pas 1</text>
<text x="40.1" y="98.8">papsa1s 0</text>
<text x="53.9" y="98.8">pas 1</text>
<text x="40.1" y="103.9">papsa1s 0</text>
<text x="53.9" y="103.9">pas 1</text>
<text x="41.2" y="109">pas 0</text>
<text x="32.6" y="124.1">pas 0</text>
<text x="215" y="125.5">io 0</text>
<text x="221.5" y="125.5">pas 1</text>
<text x="235.3" y="125.5">pas 1</text>
<text x="239.7" y="125.5" transform="rotate(-90 239.7 125.5)">io 0</text>
<text x="32.6" y="129.2">pas 0</text>
<text x="105.9" y="132.5" transform="rotate(-90 105.9 132.5)">io 0</text>
<text x="116.6" y="132.5">io 0</text>
<text x="153.8" y="132.6" transform="rotate(-90 153.8 132.6)">io 0</text>
<text x="164.6" y="132.6">io 0</text>
<text x="40.3" y="140.9">io 0</text>
<text x="116.6" y="140.1">io 0</text>
<text x="164.6" y="140.2">io 0</text>
<text x="239.7" y="143.4" transform="rotate(-90 239.7 143.4)">io 0</text>
<text x="40.3" y="151.1">io 0</text>
<text x="105.9" y="152.8" transform="rotate(-90 105.9 152.8)">io 0 io 0</text>
<text x="153.8" y="152.9" transform="rotate(-90 153.8 152.9)">io 0 io 0</text>
<text x="40.3" y="161.3">io 0</text>
<text x="96.3" y="162.9">io 0</text>
<text x="98.3" y="162.9" transform="rotate(-90 98.3 162.9)">pas 1</text>
<text x="144.3" y="163.1">io 0</text>
<text x="146.2" y="163.1" transform="rotate(-90 146.2 163.1)">pas 1</text>
<text x="40.3" y="171.4">io 0</text>
<text x="105.9" y="170.7" transform="rotate(-90 105.9 170.7)">io 0</text>
<text x="153.8" y="170.8" transform="rotate(-90 153.8 170.8)">io 0</text>
<text x="98.3" y="176.7" transform="rotate(-90 98.3 176.7)">pas 1</text>
<text x="146.2" y="176.9" transform="rotate(-90 146.2 176.9)">pas 1</text>
<text x="40.3" y="181.6">io 0</text>
</g>
</svg>
